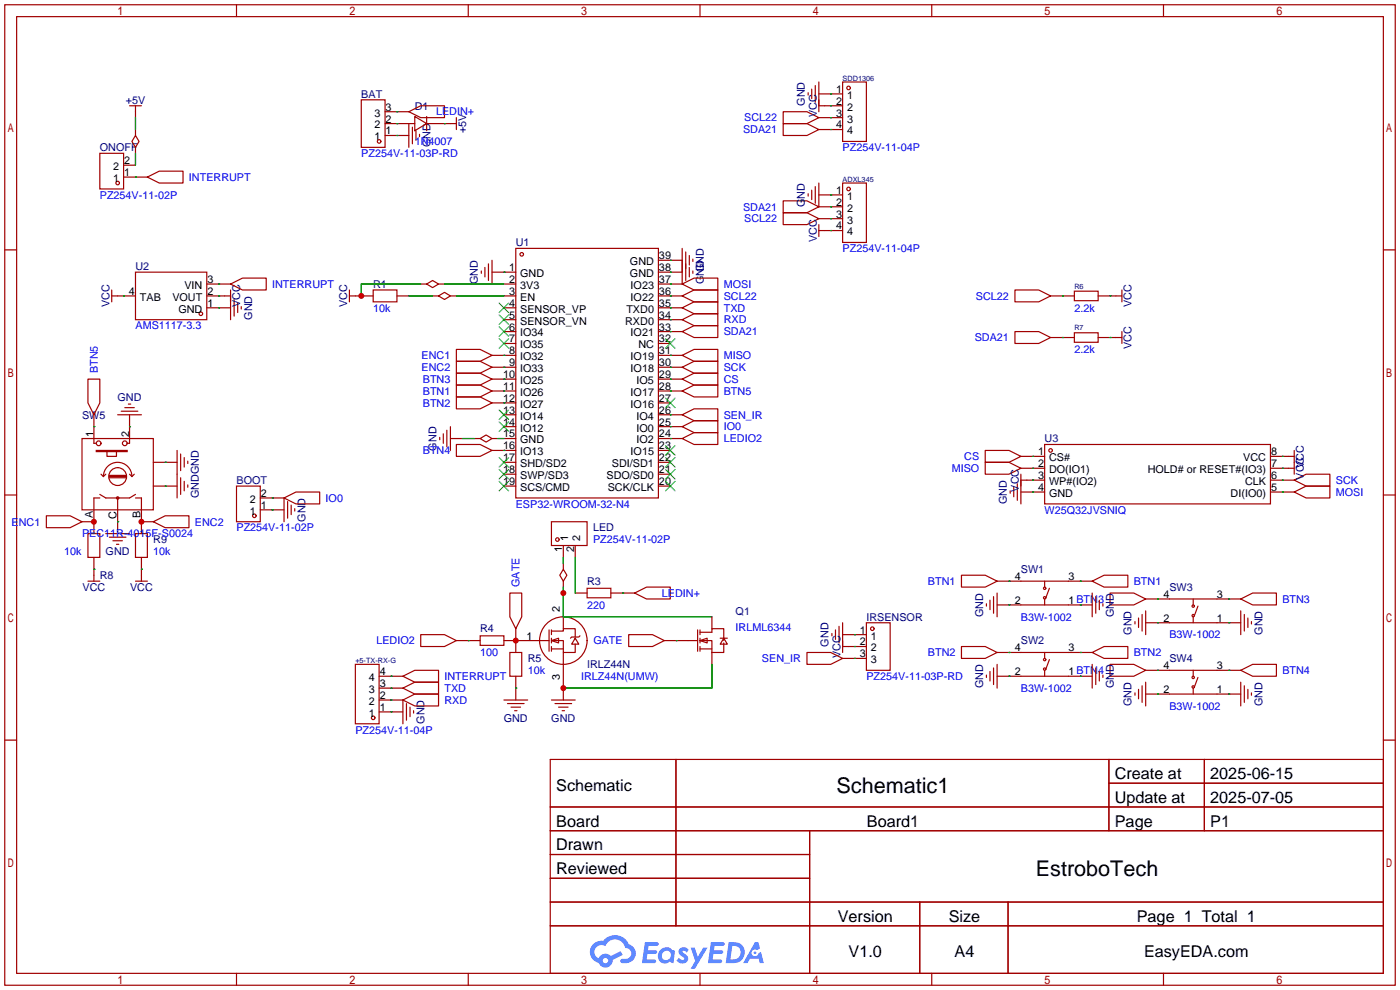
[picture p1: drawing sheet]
<svg xmlns="http://www.w3.org/2000/svg" width="299mm" height="212mm" viewBox="0 0 299 212" stroke-linecap="round" stroke-linejoin="round" font-family="sans-serif">
<g fill="none" stroke="#a10000" stroke-width=".25">
<path d="M1 1h297.2v209.6h-297.2zM3.6 3.6h292.1v204.4h-292.1zM50.5 1v2.6M100.1 1v2.6M149.6 1v2.6M199.1 1v2.6M248.7 1v2.6M1 53.4h2.6M295.7 53.4h2.5M1 105.8h2.6M295.7 105.8h2.5M1 158.2h2.6"/>
<path d="M295.7 158.2h2.5M117.6 162.3h178.1v45.7h-178.1zM117.6 172.5h178.1M117.6 177.5h178.1M144.5 162.3v35.6M173 177.5v30.5M237 162.3v15.2M237 167.4h58.7M257.4 162.3v15.2M117.6 182.6h55.4M117.6 192.8h178.1M117.6 187.7h55.4"/>
<path d="M117.6 197.9h178.1M196.6 192.8v15.2M215.4 192.8v15.2M50.5 208v2.6M100.1 208v2.6M149.6 208v2.6M199.1 208v2.6M248.7 208v2.6"/>
</g>
<g fill="#5487ff">
<path d="M145.3 202.7a1.3 1.3 0 0 1 1.9 .3l-.4 .6a.54 .54 0 0 0-.9-.2l.1 .2a1.34 1.34 0 0 1 .9 1.8 1.47 1.47 0 0 1-2.3-.1l.5-.6 .8 .5a.31 .31 0 0 0 .4-.3 .31 .31 0 0 0-.3-.4 1.12 1.12 0 0 1-.7-1.8z"/>
<path d="M147.6 202.5h.9l.6 2 1.2-2h.9l-2.7 4.6h-.9l1-1.7z"/>
<path d="M137.8 201.4h1.7a1.31 1.31 0 0 1 1.2 .2 .4 .4 0 0 1-.3 .5l-1.8 .1-.1 .9h1.6a.4 .4 0 0 1 .4 .4 .4 .4 0 0 1-.5 .4h-1.6l-.2 1.2h1.4a.46 .46 0 0 1 .5 0 .46 .46 0 0 1 .1 .5l-.4 .2h-2.6z"/>
<path d="M151.9 201.4h1.7a1.32 1.32 0 0 1 1.2 .2 .39 .39 0 0 1-.3 .5l-1.8 .1-.1 .9h1.6a.4 .4 0 0 1 .4 .4 .4 .4 0 0 1-.4 .4h-1.7l-.2 1.2h1.4a.46 .46 0 0 1 .5 0 .46 .46 0 0 1 .1 .5l-.4 .2h-2.6z"/>
<path d="M161.3 201.4h.8l.3 1.3-.6 .4a.75 .75 0 0 0-1.1 .3 .75 .75 0 0 0 .5 1 .75 .75 0 0 0 .9-.7l.5-.2 .6 2.3h-.8l-.3-.9h-1.8l-.5 .9h-1z"/>
<path d="M155.7 201.4l-.6 4.4h1.5a2.27 2.27 0 0 0 2.6-2.2 2.27 2.27 0 0 0-2.7-2.2zM156.5 202.1a1.5 1.5 0 0 1 1.8 1.6 1.5 1.5 0 0 1-1.9 1.4h-.3z"/>
<path d="M141.2 203a1.6 1.6 0 0 0-.3 2.3 1.6 1.6 0 0 0 2.3 .2l.7 .3 .3-2.4-.1-.3-.5-.1a1.58 1.58 0 0 0-2.4 0zM141.8 203.5a.98 .98 0 0 1 1.6 .4 .98 .98 0 0 1-1.1 1.3 .94 .94 0 0 1-.9-.7 .94 .94 0 0 1 .4-1z"/>
<path d="M126.8 201.8a2.37 2.37 0 0 0 1.1 4 1.54 1.54 0 0 0 1.8 1 1.54 1.54 0 0 0 1.2-1.6l2.2-1.1-.5-.8-2 1a1.57 1.57 0 0 0-2.7 .5 1.5 1.5 0 0 1-.7-2.1 1.5 1.5 0 0 1 2.2-.5 2.23 2.23 0 0 1 2.3-1.4 2.23 2.23 0 0 1 2 1.8 1.16 1.16 0 0 1 1.2 1.1 1.16 1.16 0 0 1-1.1 1.2h-.7a.47 .47 0 0 0-.5 .4 .47 .47 0 0 0 .4 .5 2.17 2.17 0 0 0 2.5-.9 2.17 2.17 0 0 0-.3-2.7l-.8-.4a3.2 3.2 0 0 0-5.5-.7l-1.1 .1zM128.8 205.3a.6 .6 0 0 1 1.2 0 .6 .6 0 0 1-1.2 0z"/>
<circle cx="161.4" cy="203.6" r=".28"/>
</g>
<g fill="none" stroke="#a10000" stroke-width=".25">
<path d="M172.7 19.8v.5M173.5 19.1v2M174.2 18.3v3.5M175 17.5v6.4M180.1 17.5h5.1v12.7h-5.1zM21.3 32.8h5.1v7.6h-5.1zM26.4 37.8h5.1M26.4 35.3h2.6M27.7 22.6h2.5M29 29l.7 1.2-.7 1.3-.8-1.3zM29 22.6v2.5M29 27.7v1.3"/>
<path d="M29 31.5v1.3M31.5 37.8l2.5-1.2h5.1v2.5h-5.1zM77.2 21.3h5.1v10.2h-5.1zM82.3 29h5.1M82.3 26.4h6.3M82.3 23.9h5.1M87.4 23.9l2.5-1.3h5.1v2.5h-5.1zM87.4 26.4v5.1M88.1 27.2v3.5M88.6 24.9l2.6 1.5-2.6 1.5zM88.9 27.9v2.1M89.7 28.7v.5"/>
<path d="M91.2 24.9v3M91.2 26.4h6.3M97.5 25.1v2.6M167.4 23.9h5.1l2.5 1.2-2.5 1.3h-5.1zM167.4 26.4h5.1l2.5 1.3-2.5 1.3h-5.1zM174.2 39.9v3.5M175 20.1h5.1M175 22.6h5.1M175 25.1h5.1M175 27.7h5.1M175 39.1v5.1M180.1 39.1h5.1v12.7h-5.1z"/>
<path d="M29 58.2h15.2v10.1h-15.2zM102.9 57.9v.5M103.6 57.2v2M104.4 56.4v3.5M105.2 58.2h5M105.2 55.6v5.1M110.2 53.1h30.5v53.3h-30.5zM140.7 58.2h5.1M140.7 55.6h5.1M145.8 53.1v7.6M146.6 53.8v6.1M147.3 54.6v2"/>
<path d="M147.3 57.2v2M148.1 55.4v.5M148.1 57.9v.5M167.4 42.9h5.1l2.5 1.3-2.5 1.3h-5.1zM167.4 45.5h5.1l2.5 1.2-2.5 1.3h-5.1zM172.7 41.4v.5M173.5 40.6v2.1M175 41.7h5.1M175 44.2h5.1M175 46.7h5.1M175 49.3h5.1M175 48v2.5"/>
<path d="M23.9 63.2h5.1M23.9 62v2.5M44.2 60.7h5.1M44.2 63.2h5.1M44.2 65.8h5.1M49.3 60.7l2.5-1.3h5.1v2.6h-5.1zM49.3 62v6.3M50 64v3.6M50.8 64.8v2M51.6 65.5v.5M74.7 63.2h5.1M74.7 62v2.5"/>
<path d="M79.8 62h5v2.5h-5zM84.8 63.2h2.6M89.9 60.7h1.3M91.2 60.7l1.3-.8 1.2 .8-1.2 .8zM92.5 63.2h1.2M93.7 63.2l1.3-.7 1.3 .7-1.3 .8zM93.7 60.7h1.3M96.3 63.2h1.2M97.5 79.8h5.1l2.6 1.2-2.6 1.3h-5.1zM97.5 74.7h5.1l2.6 1.2-2.6 1.3h-5.1zM97.5 77.2h5.1l2.6 1.3-2.6 1.3h-5.1zM105.2 75.9h5"/>
<path d="M105.2 78.5h5M107.7 60.7h2.5M107.7 63.2h2.5M107.7 65.8h2.5M107.7 68.3h2.5M107.7 70.9h2.5M107.7 73.4h2.5M140.7 60.7h5.1M140.7 63.2h5.1M140.7 65.8h5.1M140.7 68.3h5.1M140.7 70.9h5.1"/>
<path d="M140.7 73.4h2.6M140.7 75.9h5.1M140.7 78.5h5.1M145.8 70.9l2.5-1.3h5.1v2.5h-5.1zM145.8 63.2l2.5-1.2h5.1v2.5h-5.1zM145.8 65.8l2.5-1.3h5.1v2.6h-5.1zM145.8 68.3l2.5-1.2h5.1v2.5h-5.1zM145.8 78.5l2.5-1.3h5.1v2.6h-5.1zM145.8 75.9l2.5-1.2h5.1v2.5h-5.1zM145.8 60.7l2.5-1.3h5.1v2.6h-5.1zM216.9 62h5.1l2.5 1.2-2.5 1.3h-5.1zM216.9 70.9h5.1l2.5 1.2-2.5 1.3h-5.1z"/>
<path d="M224.5 63.2h5.1M224.5 72.1h5.1M229.6 62.2h5.1v2.1h-5.1zM229.6 71.1h5.1v2.1h-5.1zM234.7 63.2h5.1M234.7 72.1h5.1M239.8 62v2.5M239.8 70.9v2.5M17.5 93.7h15.3v15.3h-15.3zM18.8 81h2.5v5.1l-1.2 2.5-1.3-2.5zM20.1 88.6v6.1h.5M20.6 96.3h6.6v.2h-6.6z"/>
<path d="M22.9 96.5v1h2v-1M25.1 99.9a1.91 1.91 0 0 0-1.7 2.7 1.91 1.91 0 0 0 3.2 .5 1.91 1.91 0 0 0-.9-3.1h-.5M25.1 88.6h5.1M25.9 87.9h3.6M26.7 87.1h2M27.4 86.4h.5M27.7 88.6v6.1h-.5M32.8 98.8h5M37.8 96.3v10.1M38.6 97v3.6M39.4 97.8v2M40.1 98.6v.5"/>
<path d="M94 93.5v.5M94.7 92.7v2M95.5 91.9v3.6M96.3 93.7h2.5M96.3 91.2v5.1M97.5 84.8h5.1l2.6 1.3-2.6 1.3h-5.1zM97.5 82.3h5.1l2.6 1.3-2.6 1.2h-5.1zM97.5 95h5.1l2.6 1.3-2.6 1.2h-5.1zM101.3 93.7h1.3M102.6 93.7l1.3-.7 1.3 .7-1.3 .8zM105.2 81h5M105.2 83.6h5"/>
<path d="M105.2 86.1h5M105.2 93.7h1.2M105.2 96.3h5M107.7 88.6h2.5M107.7 91.2h2.5M107.7 93.7h2.5M107.7 98.8h2.5M140.7 81h5.1M140.7 83.6h5.1M140.7 86.1h2.6M140.7 88.6h5.1M140.7 91.2h5.1"/>
<path d="M140.7 93.7h5.1M140.7 96.3h2.6M140.7 98.8h2.6M145.8 93.7l2.5-1.2h5.1v2.5h-5.1zM145.8 91.2l2.5-1.3h5.1v2.6h-5.1zM145.8 88.6l2.5-1.2h5.1v2.5h-5.1zM145.8 83.6l2.5-1.3h5.1v2.5h-5.1zM145.8 81l2.5-1.2h5.1v2.5h-5.1zM210.6 98.8h5l2.6 1.3-2.6 1.2h-5zM210.6 96.3h5l2.6 1.2-2.6 1.3h-5zM218.2 97.5h5.1M223.3 95h48.2v12.7h-48.2z"/>
<path d="M271.5 97.5h5.1M276.6 96.3v5M9.9 110.2h5.1l2.5 1.3-2.5 1.3h-5.1zM17.5 111.5h2.6M18.8 114h2.5v5.1h-2.5zM20.1 119.1v5.1M21.3 106.4h-1.2v7.6M21.3 105.7l1.3 .7h5.1l1.3-.7M21.6 101.3l.5 .6M22.1 101.9a3 3 0 0 1 3-3.1 3 3 0 0 1 3.1 3.1M22.6 114h5.1M22.6 101.3l-.5 .6"/>
<path d="M23.4 114.8h3.5M23.4 102.1h3.5M23.4 101.9h3.5M23.4 101.6h3.5M24.1 115.6h2.1M24.9 116.3h.5M25.1 106.4v7.6M27.7 101.3l.5 .6M28.7 101.3l-.5 .6M29 114h2.5v5.1h-2.5zM29 106.4h1.2v7.6M30.2 119.1v5.1"/>
<path d="M30.2 111.5h2.6M32.8 111.5l2.5-1.3h5.1v2.6h-5.1zM32.8 103.9h5M38.6 102.1v3.6M39.4 102.9v2M40.1 103.6v.5M50.5 103.9h5.1v7.6h-5.1zM55.6 109h5.1M55.6 106.4h5.1M60.7 106.4l2.5-1.2h5.1v2.5h-5.1zM60.7 106.4v5.1M61.5 107.2v3.5"/>
<path d="M62.2 107.9v2.1M63 108.7v.5M107.7 101.3h2.5M107.7 103.9h2.5M117.9 111.5h7.6v5.1h-7.6zM120.4 116.6v2.5M122.9 116.6v2.5M140.7 101.3h2.6M140.7 103.9h2.6M215.9 104.9v.5M216.7 104.1v2.1M217.4 103.4v3.5"/>
<path d="M218.2 100.1h5.1M218.2 102.6h5.1M218.2 105.2h5.1M218.2 101.3v6.4M271.5 100.1h5.1M271.5 102.6h5.1M271.5 105.2h5.1M276.6 102.6l2.5-1.3h5.1v2.6h-5.1zM276.6 105.2l2.5-1.3h5.1v2.5h-5.1zM18.8 124.2h2.5M29 124.2h2.5M89.9 135.6h5.1l2.5 1.3-2.5 1.3h-5.1z"/>
<path d="M97.5 136.9h5.1M102.6 135.9h5.1v2h-5.1zM107.7 136.9h9.6M109 139.4h2.5v5.1h-2.5zM109 126.7h2.5v5.1l-1.3 2.6-1.2-2.6zM110.2 134.4v5M117.3 134.6v4.6M117.9 134.9h2.5v-.5h2.5v1.7M117.9 136.9h2.5v2.5h2.5v-1.7M117.9 136.9l1.5-.5v1zM117.9 138.7h2.5M117.9 134.6v1"/>
<path d="M117.9 136.4v1M117.9 138.2v1M120.4 121.7l.8 1.2-.8 1.3-.8-1.3zM120.4 120.4v1.3M120.4 124.2v1.3M120.4 126.7v7.7M120.4 139.4v10.2M122.9 136.4l.8 1.3h-1.5zM122.9 126.7h2.6M124 135.9l-.3 .2h-1.5l-.3 .3M125.5 125.7h5.1v2.1h-5.1zM130.6 126.7h5"/>
<path d="M134.4 135.6h5l2.6 1.3-2.6 1.3h-5zM135.6 126.7l2.6-1.2h5.1v2.5h-5.1zM142 136.9h7.1M149.1 134.6v4.6M149.6 136.9h2.5v2.5M149.6 135.1h2.5v-.7h2.6v2.5M149.6 136.9l1.5-.5v1zM149.6 138.7h2.5M149.6 134.6v1M149.6 136.4v1M149.6 138.2v1M152.1 131.8v2.6"/>
<path d="M152.1 139.4v2.6M153.9 136.4h1.5M154.7 137.4v2h-2.6M154.7 136.4l.7 1.3h-1.5zM172.5 139.4h5l2.6 1.3-2.6 1.3h-5zM177.8 135.4v.5M178.6 134.6v2.1M179.3 133.9v3.5M180.1 138.2h5.1M180.1 135.6h5.1M180.1 133.1v6.3M185.2 133.1h5v10.2h-5z"/>
<path d="M205.5 122.9h5.1l2.5 1.3-2.5 1.3h-5.1zM205.5 138.2h5.1l2.5 1.2-2.5 1.3h-5.1zM210.8 129v.5M211.6 128.3v2M212.3 127.5v3.6M213.1 129.3h20.3M213.1 124.2h20.3M213.1 139.4h20.3M213.1 126.7v5.1M223.3 124.2v1.3M223.3 128v1.3M223.3 139.4v1.3"/>
<path d="M224.3 125.7l-.8 2.1M233.4 124.2l2.6-1.3h5v2.6h-5zM233.4 139.4l2.6-1.2h5v2.5h-5zM233.4 126.7v5.1M234.2 127.5v3.6M234.9 128.3v2M235.7 129v.5M237.2 126.7h5.1l2.6 1.3-2.6 1.3h-5.1zM242.6 132.8v.6M243.3 132.1v2M244.1 131.3v3.6M244.9 133.1h20.3"/>
<path d="M244.9 128h20.3M244.9 130.6v5M255 128v1.3M255 131.8v1.3M256 129.5l-.7 2.1M265.2 128l2.5-1.3h5.1v2.6h-5.1zM265.2 130.6v5M265.9 131.3v3.6M266.7 132.1v2M267.5 132.8v.6M75.9 142h5.1v12.7h-5.1zM81 149.6h5.1"/>
<path d="M81 152.1h5.1M81 147.1h5.1M81 144.5h5.1M86.1 147.1l2.5-1.3h5.1v2.5h-5.1zM86.1 149.6l2.5-1.3h5.1v2.6h-5.1zM86.1 144.5l2.5-1.2h5.1v2.5h-5.1zM86.1 149.6v5.1M86.9 150.4v3.5M87.6 151.1v2.1M88.4 151.9v.5M107.7 149.6h5.1M108.5 150.4h3.5"/>
<path d="M109.2 151.1h2.1M110 151.9h.5M110.2 144.5v5.1M117.9 149.6h5M118.6 150.4h3.6M119.4 151.1h2M120.1 151.9h.5M180.1 140.7h5.1M210.8 144.3v.5M211.6 143.5v2M212.3 142.7v3.6M213.1 144.5h20.3"/>
<path d="M213.1 142v5.1M223.3 143.3v1.2M224.3 141l-.8 2M233.4 142v5.1M234.2 142.7v3.6M234.9 143.5v2M235.7 144.3v.5M237.2 142h5.1l2.6 1.3-2.6 1.2h-5.1zM242.6 148.1v.5M243.3 147.3v2.1M244.1 146.6v3.5M244.9 148.3h20.3"/>
<path d="M244.9 143.3h20.3M244.9 145.8v5.1M255 143.3v1.2M255 147.1v1.2M256 144.8l-.7 2M265.2 143.3l2.5-1.3h5.1v2.5h-5.1zM265.2 145.8v5.1M265.9 146.6v3.5M266.7 147.3v2.1M267.5 148.1v.5"/>
<circle cx="181.4" cy="18.8" r=".38"/>
<circle cx="25.1" cy="39.1" r=".38"/>
<circle cx="81" cy="30.2" r=".38"/>
<circle cx="111.5" cy="54.4" r=".38"/>
<circle cx="181.4" cy="40.4" r=".38"/>
<circle cx="42.9" cy="67.1" r=".38"/>
<circle cx="21.1" cy="94.7" r=".51"/>
<circle cx="26.7" cy="94.7" r=".51"/>
<circle cx="224.5" cy="96.3" r=".38"/>
<circle cx="25.1" cy="106.4" r=".25"/>
<circle cx="54.4" cy="110.2" r=".38"/>
<circle cx="119.1" cy="115.3" r=".38"/>
<circle cx="120.4" cy="136.9" r="5.1"/>
<circle cx="186.4" cy="134.4" r=".38"/>
<circle cx="223.3" cy="127.8" r=".25"/>
<circle cx="223.3" cy="125.7" r=".25"/>
<circle cx="255" cy="131.6" r=".25"/>
<circle cx="255" cy="129.5" r=".25"/>
<circle cx="79.8" cy="153.4" r=".38"/>
<circle cx="223.3" cy="141" r=".25"/>
<circle cx="223.3" cy="143" r=".25"/>
<circle cx="255" cy="146.8" r=".25"/>
<circle cx="255" cy="144.8" r=".25"/>
</g>
<g fill="none" stroke="#3c3" stroke-width=".25">
<path d="M106.7 64.8l2 2M106.7 67.3l2 2M106.7 69.8l2 2.1M106.7 72.4l2 2M108.7 64.8l-2 2M108.7 67.3l-2 2M108.7 69.8l-2 2.1M108.7 72.4l-2 2M142.2 72.4l2.1 2M144.3 72.4l-2.1 2M106.7 87.6l2 2.1M106.7 90.2l2 2"/>
<path d="M106.7 97.8l2 2M108.7 87.6l-2 2.1M108.7 90.2l-2 2M108.7 97.8l-2 2M142.2 97.8l2.1 2M142.2 95.2l2.1 2.1M142.2 85.1l2.1 2M144.3 97.8l-2.1 2M144.3 95.2l-2.1 2.1M144.3 85.1l-2.1 2M106.7 100.3l2 2.1M106.7 102.9l2 2"/>
<path d="M108.7 100.3l-2 2.1M108.7 102.9l-2 2M142.2 102.9l2.1 2M142.2 100.3l2.1 2.1M144.3 102.9l-2.1 2M144.3 100.3l-2.1 2.1"/>
</g>
<g fill="none" stroke="#008700" stroke-width=".25">
<path d="M29 37.8h.1M29 25.1v2.6M29 32.8v2.5M84.8 29h.1M84.8 26.4h.1M84.8 23.9h.1M95 26.4h.1M177.5 25.1h.1M177.5 20.1h.1M177.5 27.7h.1M177.5 22.6h.1M107.7 58.2h.1"/>
<path d="M143.3 55.6h.1M143.3 58.2h.1M177.5 44.2h.1M177.5 46.7h.1M177.5 49.3h.1M177.5 41.7h.1M26.4 63.2h.1M46.7 65.8h.1M46.7 63.2h.1M46.7 60.7h.1M87.4 63.2h5.1M89.9 60.7h-12.7v2.5"/>
<path d="M95 60.7h12.7M97.5 63.2h10.2M107.7 75.9h.1M107.7 78.5h.1M143.3 78.5h.1M143.3 75.9h.1M143.3 60.7h.1M143.3 70.9h.1M143.3 68.3h.1M143.3 65.8h.1M143.3 63.2h.1M227.1 63.2h.1"/>
<path d="M227.1 72.1h.1M237.2 63.2h.1M237.2 72.1h.1M20.1 91.2h.1M27.7 91.2h.1M35.3 98.8h.1M98.8 93.7h2.5M106.4 93.7h1.3M107.7 81h.1M107.7 86.1h.1M107.7 83.6h.1M107.7 96.3h.1"/>
<path d="M143.3 83.6h.1M143.3 81h.1M143.3 91.2h.1M143.3 88.6h.1M143.3 93.7h.1M220.7 97.5h.1M274.1 97.5h.1M20.1 111.5h.1M25.1 111.5h.1M30.2 111.5h.1M35.3 103.9h.1M58.2 109h.1"/>
<path d="M58.2 106.4h.1M120.4 119.1v1.3M122.9 119.1v7.6M220.7 105.2h.1M220.7 100.1h.1M220.7 102.6h.1M274.1 102.6h.1M274.1 105.2h.1M274.1 100.1h.1M20.1 121.7h.1M30.2 121.7h.1M100.1 136.9h.1"/>
<path d="M110.2 136.9h.1M120.4 125.5v6.3h31.7M133.1 126.7h.1M144.5 136.9h.1M182.6 135.6h.1M182.6 138.2h.1M215.6 124.2h.1M215.6 139.4h.1M215.6 129.3h.1M230.9 124.2h.1M230.9 139.4h.1M230.9 129.3h.1"/>
<path d="M247.4 128h.1M247.4 133.1h.1M262.6 128h.1M262.6 133.1h.1M83.6 152.1h.1M83.6 147.1h.1M83.6 149.6h.1M83.6 144.5h.1M110.2 147.1h.1M152.1 142v5.1h-31.7M182.6 140.7h.1M215.6 144.5h.1"/>
<path d="M230.9 144.5h.1M247.4 143.3h.1M247.4 148.3h.1M262.6 143.3h.1M262.6 148.3h.1"/>
</g>
<g fill="#c00">
<circle cx="77.2" cy="63.2" r=".63"/>
<circle cx="120.4" cy="126.7" r=".63"/>
<circle cx="110.2" cy="136.9" r=".63"/>
<circle cx="120.4" cy="147.1" r=".63"/>
<circle cx="20.1" cy="111.5" r=".63"/>
<circle cx="30.2" cy="111.5" r=".63"/>
</g>
<g font-size="4.6">
<text x="178.8" y="169.4">Schematic1</text>
<text x="221.4" y="187.2">EstroboTech</text>
</g>
<g font-size="3.5">
<text x="238.3" y="166.5">Create at</text>
<text x="258.7" y="166.5">2025-06-15</text>
<text x="118.9" y="169.1">Schematic</text>
<text x="238.3" y="171.6">Update at</text>
<text x="258.7" y="171.6">2025-07-05</text>
<text x="118.9" y="176.7">Board</text>
<text x="185.3" y="176.7">Board1</text>
<text x="238.3" y="176.7">Page</text>
<text x="258.7" y="176.7">P1</text>
<text x="118.9" y="181.8">Drawn</text>
<text x="118.9" y="186.8">Reviewed</text>
<text x="179.1" y="197">Version</text>
<text x="202.8" y="197">Size</text>
<text x="243" y="197">Page 1 Total 1</text>
<text x="181.4" y="204.6">V1.0</text>
<text x="204" y="204.6">A4</text>
<text x="244.5" y="204.6">EasyEDA.com</text>
</g>
<g font-size="2.3" fill="#000080">
<text x="26.9" y="22.1">+5V</text>
<text x="77.2" y="20.9">BAT</text>
<text x="88.6" y="23.4">D1</text>
<text x="172" y="22.6" transform="rotate(-90 172 22.6)">GND</text>
<text x="99.6" y="28.5" transform="rotate(-90 99.6 28.5)">+5V</text>
<text x="174.5" y="25" transform="rotate(-90 174.5 25)">VCC</text>
<text x="21.3" y="32.3">ONOFF</text>
<text x="92" y="31.5" transform="rotate(-90 92 31.5)">GND</text>
<text x="172" y="44.2" transform="rotate(-90 172 44.2)">GND</text>
<text x="110.2" y="52.6">U1</text>
<text x="174.5" y="51.7" transform="rotate(-90 174.5 51.7)">VCC</text>
<text x="29" y="57.7">U2</text>
<text x="150.4" y="58.2" transform="rotate(-90 150.4 58.2)">GND</text>
<text x="23.4" y="65.7" transform="rotate(-90 23.4 65.7)">VCC</text>
<text x="51.4" y="65.7" transform="rotate(-90 51.4 65.7)">VCC</text>
<text x="74.2" y="65.7" transform="rotate(-90 74.2 65.7)">VCC</text>
<text x="79.8" y="61.5">R1</text>
<text x="102.2" y="60.7" transform="rotate(-90 102.2 60.7)">GND</text>
<text x="150.4" y="60.7" transform="rotate(-90 150.4 60.7)">GND</text>
<text x="241.9" y="65.7" transform="rotate(-90 241.9 65.7)">VCC</text>
<text x="53.9" y="68.4" transform="rotate(-90 53.9 68.4)">GND</text>
<text x="241.9" y="74.6" transform="rotate(-90 241.9 74.6)">VCC</text>
<text x="17.5" y="89.5">SW5</text>
<text x="25.1" y="85.6">GND</text>
<text x="223.3" y="94.5">U3</text>
<text x="93.3" y="96.3" transform="rotate(-90 93.3 96.3)">GND</text>
<text x="278.7" y="100" transform="rotate(-90 278.7 100)">VCC</text>
<text x="42.5" y="106.5" transform="rotate(-90 42.5 106.5)">GNDGND</text>
<text x="50.5" y="103.4">BOOT</text>
<text x="215.2" y="107.7" transform="rotate(-90 215.2 107.7)">GND</text>
<text x="217.7" y="105.1" transform="rotate(-90 217.7 105.1)">VCC</text>
<text x="278.7" y="102.5" transform="rotate(-90 278.7 102.5)">VCC</text>
<text x="65.3" y="111.5" transform="rotate(-90 65.3 111.5)">GND</text>
<text x="126.7" y="113.6">LED</text>
<text x="22.6" y="118.7">GND</text>
<text x="32.8" y="116.1">R9</text>
<text x="21.3" y="123.7">R8</text>
<text x="125.5" y="125">R3</text>
<text x="218.2" y="122.5">SW1</text>
<text x="17.6" y="126.3">VCC</text>
<text x="27.8" y="126.3">VCC</text>
<text x="157.2" y="131.4">Q1</text>
<text x="210.1" y="131.9" transform="rotate(-90 210.1 131.9)">GND</text>
<text x="238" y="131.9" transform="rotate(-90 238 131.9)">GND</text>
<text x="249.9" y="126.3">SW3</text>
<text x="102.6" y="135.2">R4</text>
<text x="185.2" y="132.6">IRSENSOR</text>
<text x="218.2" y="137.7">SW2</text>
<text x="241.9" y="135.7" transform="rotate(-90 241.9 135.7)">GND</text>
<text x="269.8" y="135.7" transform="rotate(-90 269.8 135.7)">GND</text>
<text x="112.8" y="141.5">R5</text>
<text x="125.5" y="142.8">IRLZ44N</text>
<text x="177.1" y="138.2" transform="rotate(-90 177.1 138.2)">GND</text>
<text x="179.6" y="140.6" transform="rotate(-90 179.6 140.6)">VCC</text>
<text x="249.9" y="141.5">SW4</text>
<text x="210.1" y="147.1" transform="rotate(-90 210.1 147.1)">GND</text>
<text x="238" y="147.1" transform="rotate(-90 238 147.1)">GND</text>
<text x="90.7" y="154.7" transform="rotate(-90 90.7 154.7)">GND</text>
<text x="107.7" y="154.2">GND</text>
<text x="117.8" y="154.2">GND</text>
<text x="241.9" y="150.9" transform="rotate(-90 241.9 150.9)">GND</text>
<text x="269.8" y="150.9" transform="rotate(-90 269.8 150.9)">GND</text>
</g>
<g font-size="2.3">
<text x="82.4" y="23.6">3</text>
<text x="178.7" y="19.8">1</text>
<text x="178.7" y="22.4">2</text>
<text x="181" y="21.1">1</text>
<text x="181" y="23.6">2</text>
<text x="80.1" y="24.9">3</text>
<text x="80.1" y="27.5">2</text>
<text x="80.1" y="30">1</text>
<text x="82.4" y="26.2">2</text>
<text x="82.4" y="28.7">1</text>
<text x="178.7" y="24.9">3</text>
<text x="178.7" y="27.5">4</text>
<text x="181" y="26.2">3</text>
<text x="181" y="28.7">4</text>
<text x="26.5" y="35.1">2</text>
<text x="24.2" y="38.9">1</text>
<text x="24.2" y="36.3">2</text>
<text x="26.5" y="37.6">1</text>
<text x="178.7" y="41.4">1</text>
<text x="178.7" y="44">2</text>
<text x="178.7" y="46.5">3</text>
<text x="181" y="42.7">1</text>
<text x="181" y="45.2">2</text>
<text x="181" y="47.8">3</text>
<text x="178.7" y="49">4</text>
<text x="181" y="50.3">4</text>
<text x="108.8" y="57.9">1</text>
<text x="111.2" y="59.2">GND</text>
<text x="134.6" y="59.2">GND</text>
<text x="134.6" y="56.7">GND</text>
<text x="140.8" y="57.9">38</text>
<text x="140.8" y="55.4">39</text>
<text x="27.5" y="63">4</text>
<text x="29.9" y="64.3">TAB</text>
<text x="36.8" y="64.3">VOUT</text>
<text x="39.4" y="61.7">VIN</text>
<text x="44.3" y="65.6">1</text>
<text x="44.3" y="63">2</text>
<text x="44.3" y="60.5">3</text>
<text x="108.8" y="60.5">2</text>
<text x="108.8" y="63">3</text>
<text x="108.8" y="65.6">4</text>
<text x="111.2" y="61.7">3V3</text>
<text x="111.2" y="64.3">EN</text>
<text x="134.8" y="64.3">IO22</text>
<text x="134.8" y="61.7">IO23</text>
<text x="140.8" y="65.6">35</text>
<text x="140.8" y="63">36</text>
<text x="140.8" y="60.5">37</text>
<text x="38.1" y="66.8">GND</text>
<text x="108.8" y="68.1">5</text>
<text x="108.8" y="70.6">6</text>
<text x="111.2" y="66.8">SENSOR_VP</text>
<text x="111.2" y="69.4">SENSOR_VN</text>
<text x="111.2" y="71.9">IO34</text>
<text x="133.6" y="69.4">RXD0</text>
<text x="133.9" y="66.8">TXD0</text>
<text x="134.8" y="71.9">IO21</text>
<text x="140.8" y="70.6">33</text>
<text x="140.8" y="68.1">34</text>
<text x="108.8" y="73.2">7</text>
<text x="108.8" y="75.7">8</text>
<text x="111.2" y="74.4">IO35</text>
<text x="111.2" y="77">IO32</text>
<text x="134.8" y="77">IO19</text>
<text x="136.4" y="74.4">NC</text>
<text x="140.8" y="75.7">31</text>
<text x="140.8" y="73.2">32</text>
<text x="107.5" y="80.8">10</text>
<text x="107.5" y="83.3">11</text>
<text x="108.8" y="78.3">9</text>
<text x="111.2" y="79.5">IO33</text>
<text x="111.2" y="82.1">IO25</text>
<text x="134.8" y="79.5">IO18</text>
<text x="136.1" y="82.1">IO5</text>
<text x="140.8" y="83.3">28</text>
<text x="140.8" y="80.8">29</text>
<text x="140.8" y="78.3">30</text>
<text x="107.5" y="85.9">12</text>
<text x="107.5" y="88.4">13</text>
<text x="111.2" y="84.6">IO26</text>
<text x="111.2" y="87.1">IO27</text>
<text x="111.2" y="89.7">IO14</text>
<text x="134.8" y="87.1">IO16</text>
<text x="134.8" y="84.6">IO17</text>
<text x="136.1" y="89.7">IO4</text>
<text x="140.8" y="88.4">26</text>
<text x="140.8" y="85.9">27</text>
<text x="20" y="93.5" transform="rotate(-90 20 93.5)">1</text>
<text x="27.6" y="93.5" transform="rotate(-90 27.6 93.5)">2</text>
<text x="107.5" y="91">14</text>
<text x="107.5" y="93.5">15</text>
<text x="111.2" y="92.2">IO12</text>
<text x="111.2" y="94.8">GND</text>
<text x="136.1" y="94.8">IO2</text>
<text x="136.1" y="92.2">IO0</text>
<text x="140.8" y="93.5">24</text>
<text x="140.8" y="91">25</text>
<text x="107.5" y="96">16</text>
<text x="107.5" y="98.6">17</text>
<text x="107.5" y="101.1">18</text>
<text x="111.2" y="97.3">IO13</text>
<text x="111.2" y="99.8">SHD/SD2</text>
<text x="130.8" y="99.8">SDI/SD1</text>
<text x="134.8" y="97.3">IO15</text>
<text x="140.8" y="101.1">21</text>
<text x="140.8" y="98.6">22</text>
<text x="140.8" y="96">23</text>
<text x="221.9" y="99.8">2</text>
<text x="221.9" y="97.3">1</text>
<text x="224.2" y="101.1">DO(IO1)</text>
<text x="224.2" y="98.6">CS#</text>
<text x="245.3" y="101.1">HOLD# or RESET#(IO3)</text>
<text x="265.7" y="98.6">VCC</text>
<text x="271.7" y="97.3">8</text>
<text x="271.7" y="99.8">7</text>
<text x="53.4" y="107.5">2</text>
<text x="55.8" y="106.2">2</text>
<text x="107.5" y="103.7">19</text>
<text x="111.2" y="102.4">SWP/SD3</text>
<text x="111.2" y="104.9">SCS/CMD</text>
<text x="129.6" y="102.4">SDO/SD0</text>
<text x="129.9" y="104.9">SCK/CLK</text>
<text x="140.8" y="103.7">20</text>
<text x="221.9" y="104.9">4</text>
<text x="221.9" y="102.4">3</text>
<text x="224.2" y="106.2">GND</text>
<text x="224.2" y="103.7">WP#(IO2)</text>
<text x="263" y="106.2">DI(IO0)</text>
<text x="266.1" y="103.7">CLK</text>
<text x="271.7" y="102.4">6</text>
<text x="271.7" y="104.9">5</text>
<text x="19.8" y="110.8" transform="rotate(-90 19.8 110.8)">A</text>
<text x="24.9" y="110.9" transform="rotate(-90 24.9 110.9)">C</text>
<text x="30" y="110.8" transform="rotate(-90 30 110.8)">B</text>
<text x="53.4" y="110">1</text>
<text x="55.8" y="108.7">1</text>
<text x="120.2" y="118" transform="rotate(-90 120.2 118)">1</text>
<text x="121.4" y="115.6" transform="rotate(-90 121.4 115.6)">1</text>
<text x="122.7" y="118" transform="rotate(-90 122.7 118)">2</text>
<text x="124" y="115.6" transform="rotate(-90 124 115.6)">2</text>
<text x="216.9" y="124">4</text>
<text x="228.3" y="124">3</text>
<text x="119.7" y="130.8" transform="rotate(-90 119.7 130.8)">2</text>
<text x="216.9" y="129.1">2</text>
<text x="228.3" y="129.1">1 BTN3</text>
<text x="248.7" y="127.8">4</text>
<text x="260.1" y="127.8">3</text>
<text x="112.5" y="136.7">1</text>
<text x="183.8" y="137.9">2</text>
<text x="183.8" y="135.4">1</text>
<text x="186.1" y="136.7">1</text>
<text x="248.7" y="132.9">2</text>
<text x="260.1" y="132.9">1</text>
<text x="183.8" y="140.5">3</text>
<text x="186.1" y="141.8">3</text>
<text x="186.1" y="139.2">2</text>
<text x="216.9" y="139.2">4</text>
<text x="228.3" y="139.2">3</text>
<text x="248.7" y="143">4</text>
<text x="260.1" y="143">3</text>
<text x="78.8" y="148.1">3</text>
<text x="78.8" y="145.6">4</text>
<text x="81.2" y="149.4">2</text>
<text x="81.2" y="146.8">3</text>
<text x="81.2" y="144.3">4</text>
<text x="119.7" y="145.3" transform="rotate(-90 119.7 145.3)">3</text>
<text x="216.9" y="144.3">2</text>
<text x="228.3" y="144.3">1 BTN4</text>
<text x="248.7" y="148.1">2</text>
<text x="260.1" y="148.1">1</text>
<text x="78.8" y="153.2">1</text>
<text x="78.8" y="150.6">2</text>
<text x="81.2" y="151.9">1</text>
</g>
<g font-size="2.3" fill="#00f">
<text x="93.2" y="24.7">LEDIN+</text>
<text x="158.8" y="28.5">SDA21</text>
<text x="159.1" y="26">SCL22</text>
<text x="77.2" y="33.6">PZ254V-11-03P-RD</text>
<text x="88.6" y="31">1N4007</text>
<text x="180.1" y="32.3">PZ254V-11-04P</text>
<text x="40.4" y="38.7">INTERRUPT</text>
<text x="21.3" y="42.5">PZ254V-11-02P</text>
<text x="158.8" y="45">SDA21</text>
<text x="159.1" y="47.5">SCL22</text>
<text x="180.1" y="53.9">PZ254V-11-04P</text>
<text x="58.2" y="61.5">INTERRUPT</text>
<text x="154.7" y="64.1">SCL22</text>
<text x="154.7" y="61.5">MOSI</text>
<text x="208.6" y="64.1">SCL22</text>
<text x="29" y="70.4">AMS1117-3.3</text>
<text x="79.8" y="66.6">10k</text>
<text x="154.7" y="71.7">SDA21</text>
<text x="154.7" y="66.6">TXD</text>
<text x="154.7" y="69.1">RXD</text>
<text x="229.6" y="66.6">2.2k</text>
<text x="90.1" y="76.8">ENC1</text>
<text x="154.7" y="76.8">MISO</text>
<text x="208.3" y="72.9">SDA21</text>
<text x="229.6" y="75.5">2.2k</text>
<text x="20.9" y="79.8" transform="rotate(-90 20.9 79.8)">BTN5</text>
<text x="90.1" y="79.3">ENC2</text>
<text x="90.4" y="81.8">BTN3</text>
<text x="154.7" y="79.3">SCK</text>
<text x="154.7" y="81.8">CS</text>
<text x="90.4" y="86.9">BTN2</text>
<text x="90.4" y="84.4">BTN1</text>
<text x="154.7" y="89.5">SEN_IR</text>
<text x="154.7" y="84.4">BTN5</text>
<text x="154.7" y="94.5">LEDIO2</text>
<text x="154.7" y="92">IO0</text>
<text x="90.4" y="97.1">BTN4</text>
<text x="203.4" y="100.9">MISO</text>
<text x="206.1" y="98.3">CS</text>
<text x="69.6" y="107.2">IO0</text>
<text x="285.5" y="103.4">SCK</text>
<text x="285.5" y="106">MOSI</text>
<text x="2.5" y="112.3">ENC1</text>
<text x="41.7" y="112.3">ENC2</text>
<text x="50.5" y="113.6">PZ254V-11-02P</text>
<text x="110.2" y="108.5">ESP32-WROOM-32-N4</text>
<text x="223.3" y="109.8">W25Q32JVSNIQ</text>
<text x="13.7" y="118.7">10k</text>
<text x="17.5" y="114.9">PEC11R-4015F-S0024</text>
<text x="32.8" y="118.7">10k</text>
<text x="126.7" y="116.1">PZ254V-11-02P</text>
<text x="111" y="125.5" transform="rotate(-90 111 125.5)">GATE</text>
<text x="198.3" y="125">BTN1</text>
<text x="242.3" y="125">BTN1</text>
<text x="125.5" y="130.1">220</text>
<text x="141.5" y="127.6">LEDIN+</text>
<text x="274.1" y="128.8">BTN3</text>
<text x="80.4" y="137.7">LEDIO2</text>
<text x="126.8" y="137.7">GATE</text>
<text x="157.2" y="134.9">IRLML6344</text>
<text x="218.2" y="132.6">B3W-1002</text>
<text x="249.9" y="136.4">B3W-1002</text>
<text x="102.6" y="140.3">100</text>
<text x="162.9" y="141.5">SEN_IR</text>
<text x="198.3" y="140.3">BTN2</text>
<text x="242.3" y="140.3">BTN2</text>
<text x="95" y="147.9">TXD</text>
<text x="95" y="145.3">INTERRUPT</text>
<text x="112.8" y="144.1">10k</text>
<text x="124.2" y="145.3">IRLZ44N(UMW)</text>
<text x="185.2" y="145.3">PZ254V-11-03P-RD</text>
<text x="218.2" y="147.9">B3W-1002</text>
<text x="274.1" y="144.1">BTN4</text>
<text x="95" y="150.4">RXD</text>
<text x="249.9" y="151.7">B3W-1002</text>
<text x="75.9" y="156.8">PZ254V-11-04P</text>
</g>
<g font-size="1.6" fill="#000080">
<text x="180.1" y="17.2">SDD1306</text>
<text x="180.1" y="38.8">ADXL345</text>
<text x="229.6" y="61.7">R6</text>
<text x="229.6" y="70.6">R7</text>
<text x="75.9" y="141.7">+5-TX-RX-G</text>
</g>
</svg>
